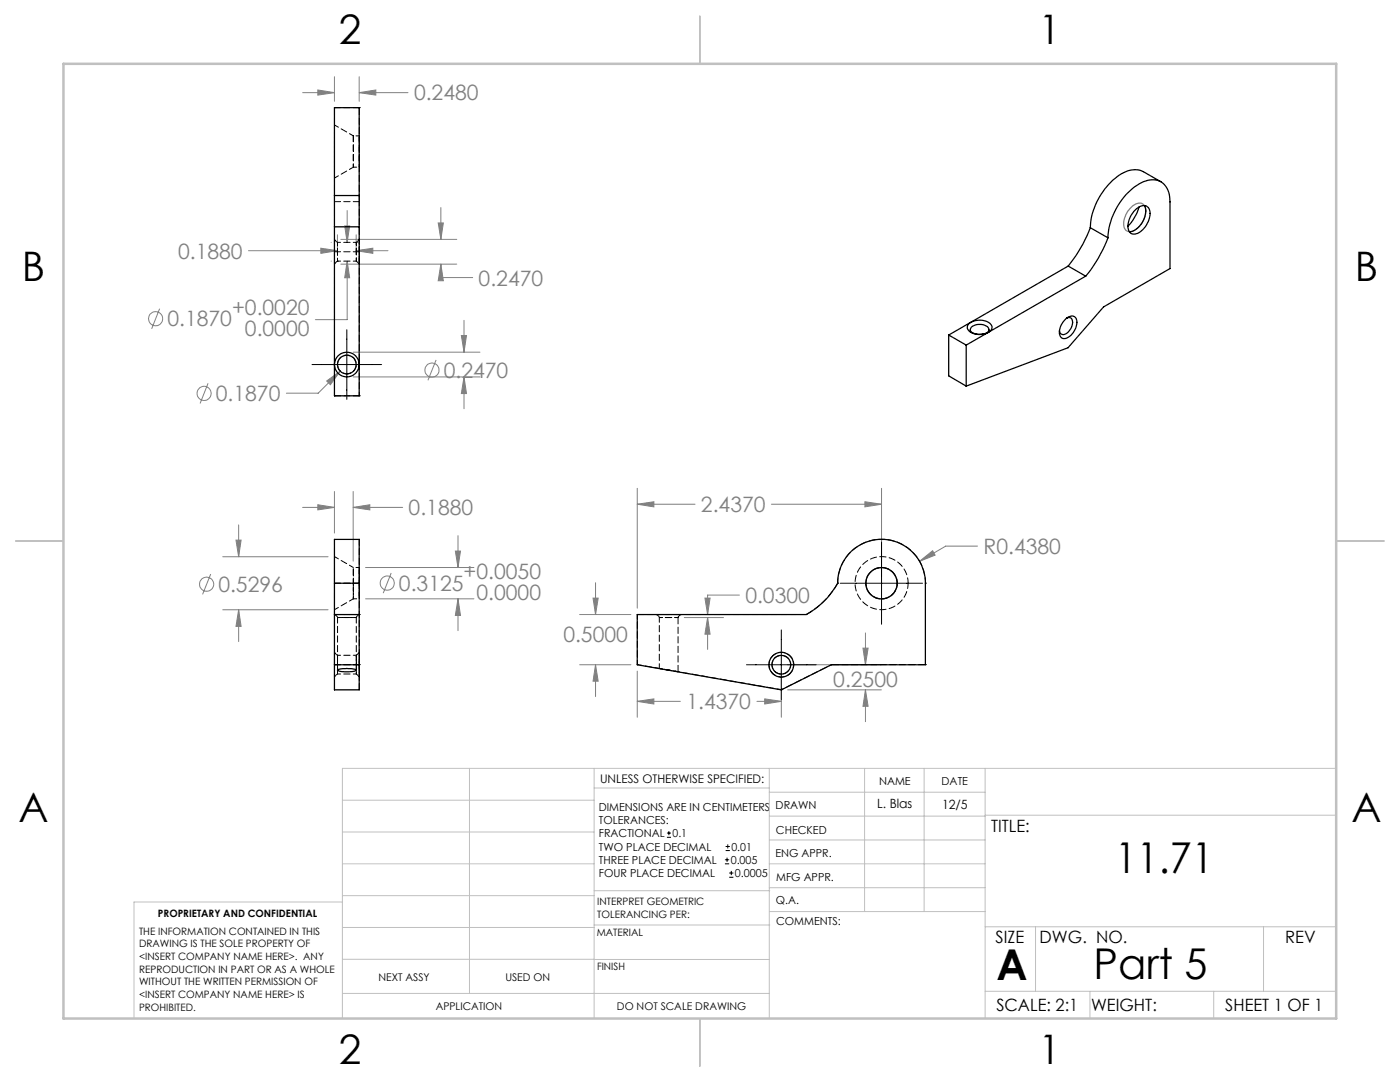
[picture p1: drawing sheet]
<svg xmlns="http://www.w3.org/2000/svg" width="279mm" height="216mm" viewBox="0 0 279 216" stroke-linecap="round" stroke-linejoin="round" font-family="sans-serif">
<g fill="none" stroke="#808080" stroke-width=".2">
<path d="M60.4 18.5h6.3M63.4 18l3.3 .5-3.3 .5zM66.7 15.3v4.9M71.7 15.3v4.9M71.7 18.5h9.7M71.7 18.5l3.3-.5v1zM49.6 50h17.7M64 49.5l3.3 .5-3.3 .6zM66.1 48.4h.1M66.1 52.1h.1M67.3 46.8v4M68 47.8h23.2"/>
<path d="M68 52.7h23.2M68.8 45.1h1l-.5 3.3zM69.3 52.1v11.7h-6.4M69.3 42v6.4M69.3 52.1l.5 3.3h-1zM71.1 46.8v4M71.1 50h6.3M71.1 50l3.3-.5v1.1zM87.5 44.5h1l-.5 3.3zM88 52.7v2.7h6.3M88 41.4v6.4M88 52.7l.5 3.3h-1z"/>
<path d="M31.9 61.6l-1.6 4M41.5 76.5l-1.6 4M65.2 76l2.7-2-2 2.8zM67.9 74l-4.4 4.5h-6.3M70.5 70.3h25.3M70.5 75.2h25.3M87 71.8l-1.6 4.1M92.1 67h1l-.5 3.3zM92.6 63.9v6.4M92.6 75.2v6.4M92.6 75.2l.5 3.3h-1zM66.7 98.1v8.3"/>
<path d="M70.5 98.1v13.9M127.2 97.4v24M175.9 97.4v17.7M42.1 114.5l-1.7 4.1M44.4 111.1h21.1M47.1 107.8h1l-.5 3.3zM47.6 104.7v6.4M60.4 101.2h6.3M63.4 100.7l3.3 .5-3.3 .5zM70.5 101.2h9.9M70.5 101.2l3.3-.5v1zM73 113.2h21.6"/>
<path d="M73 119.5h21.6M78.1 114.3l-1.6 4.1M90.9 110h1l-.5 3.2zM91.4 106.9v6.3M91.4 119.5v6.3M91.4 119.5l.5 3.3h-1zM118.4 119.3h1l-.5 3.3zM118.9 116.3v6.3M127.2 100.6h11.5M127.2 100.6l3.3-.5v1zM140.7 119.3h1l-.5 3.3zM147.6 118.7h-6.4v3.9"/>
<path d="M154 100.6h21.9M172.6 100.1l3.3 .5-3.3 .5zM183.5 112l2.6-2.1 .5 .9zM195.1 109h-6.4l-5.2 3M44.4 121.7h21.1M47.6 121.7v6.3M47.6 121.7l.5 3.3h-1zM115.7 122.6h10.2M115.7 132.6h10.2M118.9 132.6l.5 3.3h-1zM118.9 132.6v6.4M127.2 133.9v9.2"/>
<path d="M127.2 139.9h8.6M127.2 139.9l3.3-.4v1zM136.6 123.2h7.8M141.2 123.2l.5 3.3h-1zM141.2 123.2v6.4M151.1 139.9h4.8M152.6 139.5l3.3 .4-3.3 .6zM155.9 133.9v9.2M157.2 132.6h18.7M157.2 137.7h18.7M172.2 129.3h1l-.5 3.3zM172.7 126.3v6.3"/>
<path d="M172.7 137.7v6.3M172.7 137.7l.5 3.2h-1z"/>
<circle cx="31" cy="63.6" r="1.41"/>
<circle cx="40.7" cy="78.5" r="1.41"/>
<circle cx="86.2" cy="73.8" r="1.41"/>
<circle cx="41.2" cy="116.6" r="1.41"/>
<circle cx="77.3" cy="116.4" r="1.41"/>
</g>
<g fill="none" stroke="#000" stroke-width=".2">
<path d="M62.3 72.7h13.9M69.2 65.8v13.9M167.7 116.4h16.4M175.9 108.2v16.4M149 132.6h13.9M155.9 125.7v13.9M133.1 167.1h.8M133.1 166.2h.8M133.5 165.8v.9M144.7 172.4h.8M144.7 171.6h.8M144.8 169.7h.9"/>
<path d="M144.8 168.9h.9M145.1 171.1v.9M145.2 168.5v.8M145.5 175h.9M145.5 174.2h.9M145.9 173.8v.8"/>
</g>
<g fill="none" stroke="#808080" stroke-width=".25">
<path d="M225.5 41.7a2.11 2.11 0 0 1 2.7-.9 2.98 2.98 0 0 1-.2 3.5 3.2 3.2 0 0 1-2.9 1.9 1.9 1.9 0 0 1-.7-2.6l.4-.9z"/>
<circle cx="175.9" cy="116.4" r="3.1"/>
</g>
<g fill="none" stroke="#c0c0c0" stroke-width=".2">
<path d="M68.3 159.7h50.3M93.7 153.3v44.9M118.6 153.3v49.9M118.6 157.2h34.9M153.5 153.3v49.9M153.5 158.1h43.1M172.5 153.3v28.6M184.4 153.3v28.6M196.6 153.3v49.9M266.7 153.3h-198.4v49.9M68.3 178.7h50.3M68.3 172.4h50.3"/>
<path d="M68.3 166h50.3M68.3 180h-41.6v23.2M118.6 177.7h35M153.5 167.6h43.1M153.5 162.8h43.1M153.5 172.4h43.1M153.5 177.1h43.1M196.6 162.7h70.1M68.3 198.2h85.2M68.3 191.4l85.2 .1M68.3 185.1h50.3M118.6 184.6h35"/>
<path d="M153.6 181.9h43M196.6 197.8h70.1M196.6 184.9h70.1M206.7 184.9v12.9M217.5 197.8v5.4M242.2 197.8v5.4M252.2 184.9v12.9"/>
</g>
<path d="M139.7 3.2v9.5M3.1 107.9h9.6M266.7 107.9h9.5M139.7 203.2v9.6" fill="none" stroke="#c0c0c0" stroke-width=".25"/>
<path d="M12.7 12.7h254v190.5h-254z" fill="none" stroke="#c0c0c0" stroke-width=".5"/>
<path d="M90.9 110h1l-.5 3.2zM91.4 119.5l.5 3.3h-1zM70.5 101.2l3.3-.5v1zM63.4 100.7l3.3 .5-3.3 .5zM47.1 107.8h1l-.5 3.3zM47.6 121.7l.5 3.3h-1zM68.8 45.1h1l-.5 3.3zM69.3 52.1l.5 3.3h-1zM87.5 44.5h1l-.5 3.3zM88 52.7l.5 3.3h-1zM64 49.5l3.3 .5-3.3 .6zM71.1 50l3.3-.5v1.1zM71.7 18.5l3.3-.5v1zM63.4 18l3.3 .5-3.3 .5zM92.1 67h1l-.5 3.3zM92.6 75.2l.5 3.3h-1zM65.2 76l.7 .8 2-2.8zM118.4 119.3h1l-.5 3.3zM118.9 132.6l.5 3.3h-1zM183.5 112l3.1-1.2-.5-.9zM172.6 100.1l3.3 .5-3.3 .5zM127.2 100.6l3.3-.5v1zM172.7 137.7l.5 3.2h-1zM172.2 129.3h1l-.5 3.3zM140.7 119.3h1l-.5 3.3zM141.2 123.2l.5 3.3h-1zM127.2 139.9l3.3-.4v1zM152.6 139.5l3.3 .4-3.3 .6z" fill="#808080"/>
<g fill="none" stroke="#000" stroke-width=".25">
<path d="M66.7 39v-17.5h5v17.5M66.7 39v6.3M66.7 39h5M71.7 39v6.3M231.7 36.3l-3.5-2a5.1 5.1 0 0 0-5.7 1.3 13.8 13.8 0 0 0-4.9 9.8M66.7 45.3v33.7h5v-33.7M66.7 45.3h5M213.2 53.1l3.5 2M213.2 53.1l-23.9 13.8M216.7 55.1l-23.9 13.8M217.6 45.4a28.9 28.9 0 0 1-4.4 7.7M217.6 45.4l3.5 2"/>
<path d="M221.1 47.4a26.5 26.5 0 0 1-4.4 7.7M221.1 47.4a13.4 13.4 0 0 1 7.1-11.1 3.5 3.5 0 0 1 5.2 3l.1 14.3-13.3 7.6-7.1 8.2-20.3 7.6M226.3 42.2a2.17 2.17 0 0 1 2.7-1 2.69 2.69 0 0 1 0 3.4 3 3 0 0 1-3.2 2 2.16 2.16 0 0 1-.4-2.8zM227.3 41.3a10 10 0 0 1-2.2 3.9M228.4 41a4.2 4.2 0 0 1-2.2 5.1l-.8 .1M189.3 66.9l3.5 2M189.3 66.9v8.1l3.5 2M192.8 68.9v8.1M193.4 64.5a3.5 3.5 0 0 1 4.4 .3 1.14 1.14 0 0 1-1 1.7 3.2 3.2 0 0 1-3.7-.8v-.6zM193.6 65.8a2.07 2.07 0 0 0 2.6 .8 1.19 1.19 0 0 0 1.2-.8M193.6 65.9a1.69 1.69 0 0 1 2.2-1.2 1.39 1.39 0 0 1 1.6 1.2M211.5 66v.1"/>
<path d="M212.6 63.7a1.33 1.33 0 0 1 2.2-.1 3.3 3.3 0 0 1-2.6 4 1.55 1.55 0 0 1-.6-2.2l.2-.6zM212.9 63.5a.76 .76 0 0 1 .9 0 .76 .76 0 0 1 .3 .8 2.53 2.53 0 0 1-2.1 2.4l-.4-.2-.1-.4M66.7 116.4v6.2M66.7 116.4v-8.8h5v8.8M66.7 116.4h5M71.7 116.4v6.2M66.7 132.6h5M66.7 122.6v15.1h5v-15.1M66.7 122.6h5M67.3 133.7a5.7 5.7 0 0 1 3.8 0 4.5 4.5 0 0 1-3.1 .3zM127.2 122.6h33.7a16.3 16.3 0 0 0 6.3-6.2 8.7 8.7 0 0 1 8.7-8.8 8.7 8.7 0 0 1 8.8 8.8v16.2h-18.8l-10 5.1-28.7-5.1z"/>
<circle cx="69.2" cy="72.7" r="1.87"/>
<circle cx="69.2" cy="72.7" r="2.46"/>
<circle cx="175.9" cy="116.4" r="3.1"/>
<circle cx="155.9" cy="132.6" r="1.87"/>
<circle cx="155.9" cy="132.6" r="2.46"/>
</g>
<g fill="none" stroke="#000" stroke-width=".2" stroke-dasharray="1.3 .6">
<path d="M66.8 21.5h.1M71.7 21.5h.1M67.4 52.1h.1M71.1 48.4h.1M66.8 79h.1M71.7 79h.1M167.2 116.4h.1M167.2 116.4a16.2 16.2 0 0 1-6.3 6.2M184.7 116.4h.1M66.8 122.6h.1M66.8 132.6h.1M66.8 137.6v-5"/>
<path d="M71.1 132.6h.1M71.7 137.6v-5M71.7 122.6h.1M71.7 132.6h.1M127.2 132.6h.1M127.2 122.6h.1M135.3 134v-10.8M155.9 137.6h.1M160.9 122.6h.1M160.9 122.6h-33.7M165.9 132.6h.1M184.7 132.6h.1"/>
</g>
<path d="M67.4 52.1v-3.7v3.7M67.4 52.1h3.7M71.1 48.4v3.7v-3.7M71.1 48.4h-3.7M67.4 133v-2.2v3.7v-1.5M67.4 134.5h3.7M68.9 123.2h2.2h-3.7h1.5M71.1 132.3v2.2v-3.7v1.5M71.1 130.8h-3.7M131.6 133.4l3.7 .6-3.7-.6M131.6 123.2h3.7h-3.7" fill="none" stroke="#000" stroke-width=".2" stroke-dasharray="1.3 .6" stroke-dashoffset=".7"/>
<path d="M66.8 24.9v10.6v-10.6M66.8 52.7v-4.9v4.9M71.7 47.8v4.9v-4.9M69.2 74.6a1.87 1.87 0 0 0 1.7-2.7 1.87 1.87 0 0 0-3.2-.3 1.87 1.87 0 0 0 1.2 3h.3M66.8 116.4v-5.3v10.6v-5.3M66.8 132.6v-2.4v4.9v-2.5M69.2 122.6h2.5h-4.9h2.4M71.7 132.6v-2.4v4.9v-2.5M131 122.6h4.9h-4.9M153.5 132.6a2.47 2.47 0 0 1 3.6-2.2 2.47 2.47 0 0 1 .3 4.2 2.47 2.47 0 0 1-3.9-1.6v-.4M154.1 132.6a1.87 1.87 0 0 1 2.7-1.7 1.87 1.87 0 0 1 .3 3.2 1.87 1.87 0 0 1-3-1.1v-.4" fill="none" stroke="#000" stroke-width=".2" stroke-dasharray="1.3 .6" stroke-dashoffset=".5"/>
<g fill="none" stroke="#000" stroke-width=".2" stroke-dasharray="1.3 .6" stroke-dashoffset=".1">
<path d="M70.5 27.1v6.3v-6.3M71.7 27.1v6.3v-6.3M71.7 21.5h-4.9M71.7 40.2h-4.9M71.7 50.2h-4.9M71.7 79h-4.9M66.8 116.4v-8.8M70.5 116.7v-3.5v6.3v-2.8M71.7 116.4h-4.9M71.7 116.4v-8.8M71.7 116.4v-3.2v6.3v-3.1M66.8 132.6v-16.2"/>
<path d="M71.7 122.6h-4.9M71.7 132.6h-4.9M71.7 132.6v-16.2M184.7 132.6v-16.2"/>
</g>
<g fill="none" stroke="#000" stroke-width=".2" stroke-dasharray="1.3 .6" stroke-dashoffset=".4">
<path d="M66.8 35.5l3.7-2.1M70.5 27.1l-3.7-2.2M66.8 50.2v-10M66.8 52.7l.6-.6M67.4 48.4l-.6-.6M71.1 52.1l.6 .6M71.7 50.2v-10M71.7 47.8l-.6 .6M70.5 113.2l-3.7-2.1M66.8 135.1l.6-.6M66.8 121.7l3.7-2.2M66.8 122.6l.6 .6"/>
<path d="M67.4 130.8l-.6-.6M71.1 123.2l.6-.6M71.1 134.5l.6 .6M71.7 130.2l-.6 .6M127.2 122.6v10M131 122.6l.6 .6M135.3 123.2l.6-.6"/>
</g>
<path d="M181.2 116.4a5.3 5.3 0 0 0-7.8-4.7 5.3 5.3 0 0 0-.4 9.1 5.3 5.3 0 0 0 8.2-4v-.4M184.7 116.4a8.8 8.8 0 0 0-8.8-8.8 8.8 8.8 0 0 0-8.7 8.8M67.4 123.2v10.5M71.1 133.7v-10.5" fill="none" stroke="#000" stroke-width=".2" stroke-dasharray="1.3 .6" stroke-dashoffset=".2"/>
<path d="M70.5 33.4h1.2M71.7 27.1h-1.2M66.8 79v-28.8M71.7 79v-28.8M70.5 119.5h1.2M71.7 113.2h-1.2" fill="none" stroke="#000" stroke-width=".2" stroke-dasharray="1.3 .6" stroke-dashoffset=".6"/>
<path d="M66.8 40.2v-18.7M71.7 40.2v-18.7M165.9 132.6h18.8" fill="none" stroke="#000" stroke-width=".2" stroke-dasharray="1.3 .6" stroke-dashoffset="-.2"/>
<path d="M179.1 116.4a3.1 3.1 0 0 0-4.6-2.8 3.1 3.1 0 0 0-.3 5.3 3.1 3.1 0 0 0 4.8-2.2l.1-.3M127.2 132.6l28.7 5M131.6 123.2v10.2" fill="none" stroke="#000" stroke-width=".2" stroke-dasharray="1.3 .6" stroke-dashoffset=".3"/>
<path d="M155.9 137.6l10-5" fill="none" stroke="#000" stroke-width=".2" stroke-dasharray="1.3 .6" stroke-dashoffset=".8"/>
<g font-size="8.5">
<text x="222.5" y="174.2">11.71</text>
<text x="198.9" y="195.5">A</text>
<text x="218.2" y="195.4">Part 5</text>
</g>
<g font-size="8.1">
<text x="67.6" y="8.9">2</text>
<text x="207.3" y="8.9">1</text>
<text x="4.4" y="56.2">B</text>
<text x="270.4" y="56.2">B</text>
<text x="3.7" y="164.1">A</text>
<text x="269.7" y="164.1">A</text>
<text x="67.6" y="212.4">2</text>
<text x="207.3" y="212.4">1</text>
</g>
<g font-size="4.2" fill="#808080">
<text x="82.6" y="20.1">0.2480</text>
<text x="35.5" y="51.6">0.1880</text>
<text x="95.5" y="57">0.2470</text>
<text x="33.4" y="65.1">0.1870</text>
<text x="46.3" y="62.9">+0.0020</text>
<text x="48.9" y="67">0.0000</text>
<text x="88.6" y="75.4">0.2470</text>
<text x="43.1" y="80">0.1870</text>
<text x="81.5" y="102.8">0.1880</text>
<text x="139.9" y="102.2">2.4370</text>
<text x="196.3" y="110.6">R0.4380</text>
<text x="43.6" y="118.1">0.5296</text>
<text x="79.6" y="117.9">0.3125</text>
<text x="92.5" y="115.6">+0.0050</text>
<text x="95.1" y="119.7">0.0000</text>
<text x="148.7" y="120.3">0.0300</text>
<text x="112.4" y="128">0.5000</text>
<text x="166.3" y="137">0.2500</text>
<text x="137" y="141.5">1.4370</text>
</g>
<g font-size="3.4">
<text x="197.8" y="166">TITLE:</text>
<text x="198.7" y="188.1">SIZE</text>
<text x="207.5" y="188.1">DWG. NO.</text>
<text x="256.5" y="188.2">REV</text>
<text x="198.8" y="201.7">SCALE: 2:1</text>
<text x="217.7" y="201.8">WEIGHT:</text>
<text x="244.5" y="201.7">SHEET 1 OF 1</text>
</g>
<g font-size="2.5">
<text x="175.1" y="161.3">L. Blas</text>
<text x="188" y="161.4">12/5</text>
</g>
<text font-size="2.4" x="119.8" y="156.2">UNLESS OTHERWISE SPECIFIED:</text>
<g font-size="2.2">
<text x="119.5" y="161.8">DIMENSIONS ARE IN CENTIMETERS</text>
<text x="154.8" y="161.4">DRAWN</text>
<text x="175.4" y="156.6">NAME</text>
<text x="187.9" y="156.7">DATE</text>
<text x="119.5" y="164.4">TOLERANCES:</text>
<text x="119.5" y="167.1">FRACTIONAL</text>
<text x="134.2" y="167.1">0.1</text>
<text x="154.9" y="166.3">CHECKED</text>
<text x="119.5" y="172.4">THREE PLACE DECIMAL</text>
<text x="119.5" y="169.7">TWO PLACE DECIMAL</text>
<text x="145.8" y="172.4">0.005</text>
<text x="146" y="169.7">0.01</text>
<text x="154.8" y="171">ENG APPR.</text>
<text x="119.5" y="175">FOUR PLACE DECIMAL</text>
<text x="146.7" y="175">0.0005</text>
<text x="154.9" y="175.7">MFG APPR.</text>
<text x="154.9" y="180.4">Q.A.</text>
<text x="154.9" y="184.6">COMMENTS:</text>
</g>
<g font-size="2.1">
<text x="75.5" y="195.7">NEXT ASSY</text>
<text x="100.9" y="195.7">USED ON</text>
<text x="86.9" y="201.5">APPLICATION</text>
<text x="123.1" y="201.6">DO NOT SCALE DRAWING</text>
</g>
<g font-size="2">
<text x="31.5" y="182.9">PROPRIETARY AND CONFIDENTIAL</text>
<text x="119.2" y="180.6">INTERPRET GEOMETRIC</text>
<text x="119.2" y="183.1">TOLERANCING PER:</text>
<text x="27.8" y="186.5">THE INFORMATION CONTAINED IN THIS</text>
<text x="27.8" y="189">DRAWING IS THE SOLE PROPERTY OF</text>
<text x="27.8" y="191.6">&lt;INSERT COMPANY NAME HERE&gt;. ANY</text>
<text x="119.1" y="186.7">MATERIAL</text>
<text x="27.8" y="194.1">REPRODUCTION IN PART OR AS A WHOLE</text>
<text x="27.8" y="196.6">WITHOUT THE WRITTEN PERMISSION OF</text>
<text x="119.1" y="193.5">FINISH</text>
<text x="27.8" y="199.1">&lt;INSERT COMPANY NAME HERE&gt; IS</text>
<text x="27.8" y="201.7">PROHIBITED.</text>
</g>
</svg>
